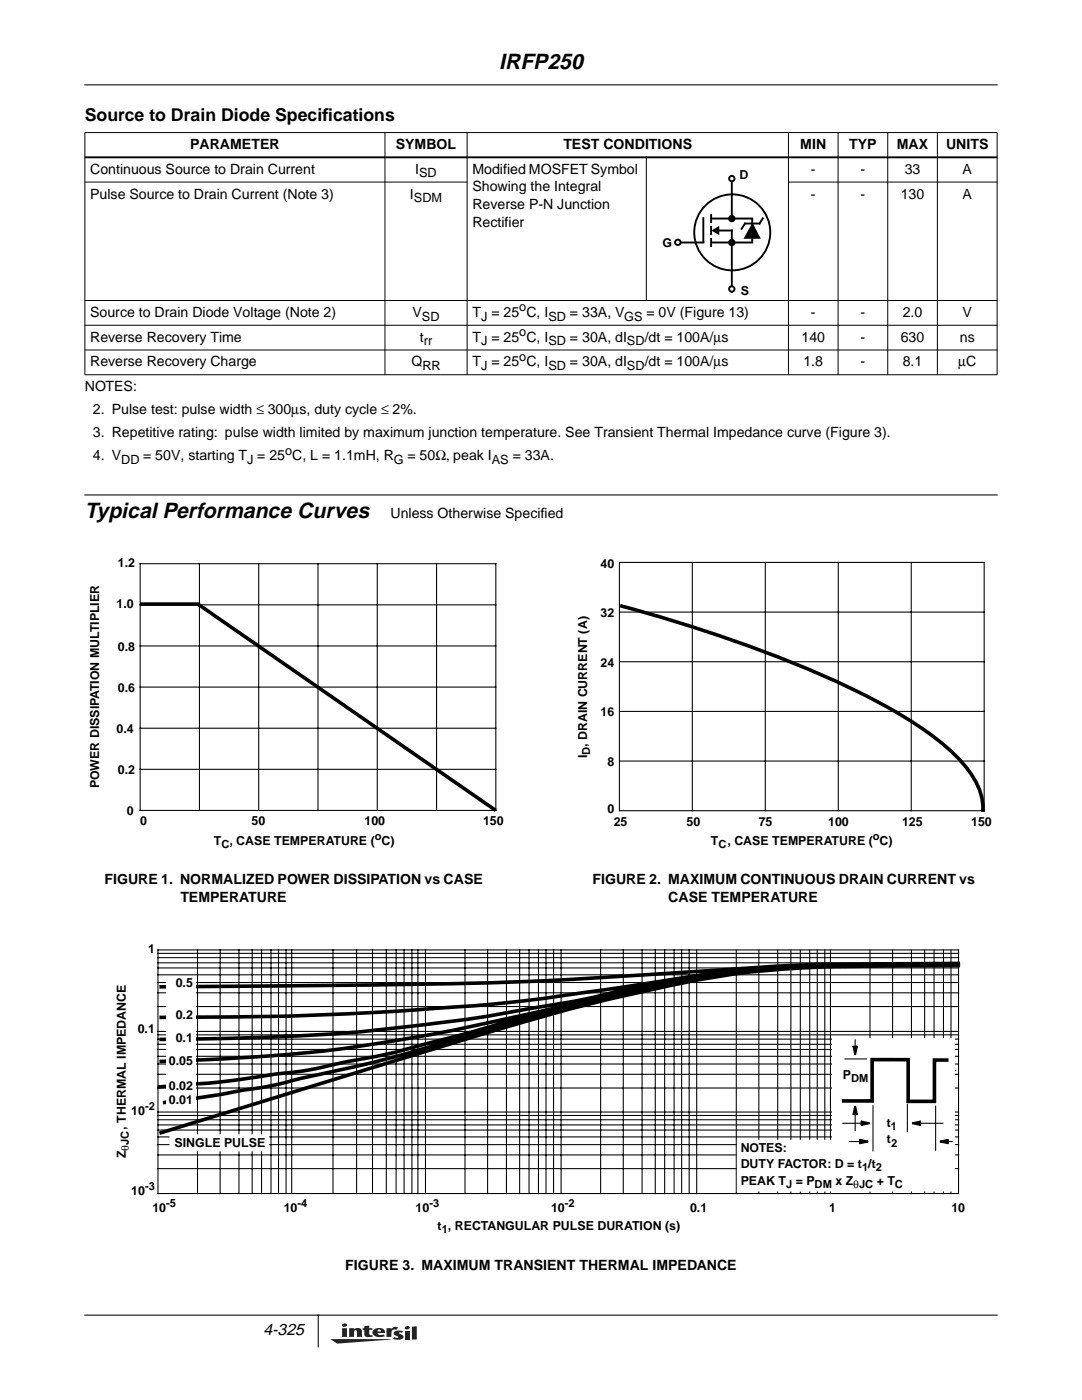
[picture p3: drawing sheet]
<svg xmlns="http://www.w3.org/2000/svg" width="216mm" height="279mm" viewBox="0 0 216 279" stroke-linecap="round" stroke-linejoin="round" font-family="sans-serif">
<path d="M16.9 16.9h182.1M16.9 262.5h182.1M63.5 262.5v6.3" fill="none" stroke="#000" stroke-width=".21"/>
<path d="M65.9 264.1h17.3v4.1h-17.3z" fill-rule="evenodd" fill="#fff"/>
<g fill="#231f20">
<path d="M80.8 264.8a.55 .55 0 0 1 1 .2 .55 .55 0 0 1-.5 .3 .55 .55 0 0 1-.6-.3z"/>
<path d="M65.9 267.2l12.2 .1-10.8 .8z"/>
<path d="M77.1 265.1h1v.2a.93 .93 0 0 1 1.3-.4l-.3 .5a.67 .67 0 0 0-.7 0 .67 .67 0 0 0-.3 .7v.7h-1z"/>
<path d="M69.7 265.1h.9v.2a.96 .96 0 0 1 1.6 .4v1.1h-1v-1.1l-.2-.2-.3 .1-.1 1.2h-.9z"/>
<path d="M72.7 264.7l1-.1v.5h.6v.3h-.6v.9l.3 .2 .3-.1 .1 .3-.6 .1a.87 .87 0 0 1-1.1-.5v-.9h-.3v-.3h.3z"/>
<path d="M80.8 265.6h.9v1.7h-.9z"/>
<path d="M82.2 264.8l1-.1v2.6h-1z"/>
<path d="M78.7 265.8l.6-.2 1.1 .1-.2 .3-.5-.1v.2a.74 .74 0 0 1 .8 .9 1.93 1.93 0 0 1-2.1 .2l.3-.3a.57 .57 0 0 0 .8 0l-.8-.5a.38 .38 0 0 1 0-.6z"/>
<path d="M68.3 265.1v1.7h.9v-1.7zM68.3 264.3l-.1 .2a.5 .5 0 0 0 .6 .3 .5 .5 0 0 0 .4-.5 .64 .64 0 0 0-.9 0z"/>
<path d="M74.5 265.4a.86 .86 0 0 0-.1 .9 .86 .86 0 0 0 .8 .5l1.6-.1-.3-.4-.3 .1a.61 .61 0 0 1-.9-.4h1.5a.93 .93 0 0 0-1.1-1l-.5 .1zM75.5 265.4h.4l.1 .3h-.7z"/>
</g>
<path d="M16.9 98.4h182.1v2.1h-182.1z" fill-rule="evenodd" fill="#fff"/>
<path d="M16.9 98.8h182.1z" fill="#fff" stroke="#000" stroke-width=".21"/>
<g fill="#000" stroke="#000" stroke-width=".2">
<path d="M16.9 36.3h76.3zM16.9 26.5h182.1zM157.3 36.3h41.7zM16.9 60h182.1zM16.9 26.5v48.2zM76.8 26.4v48.4zM93.2 26.4v48.4zM129 31.2v28.8zM157.3 26.4v48.4zM167.2 26.4v48.4zM177.1 26.4v48.4zM187 26.4v48.4z"/>
<path d="M199 26.5v48.2zM16.9 64.9h182.1zM16.9 69.8h182.1zM16.9 74.8h182.1z"/>
</g>
<path d="M16.9 31.4h182.1z" fill="#000" stroke="#000" stroke-width=".38"/>
<path d="M141.1 40.7a7.6 7.6 0 0 1 5-1.9v7.6v-7.6a7.6 7.6 0 0 1 7.3 9.7 7.6 7.6 0 0 1-11.4 4.3 7.6 7.6 0 0 1-.9-12.1z" fill="#fff"/>
<circle cx="146.1" cy="46.4" r="7.6" fill="none" stroke="#000" stroke-width=".38"/>
<g fill="#fff" stroke="#000" stroke-width=".38">
<path d="M146 35.1v8.5z"/>
<path d="M146 46v12.2z"/>
<path d="M134.7 48.4h5.7z"/>
<path d="M141.9 42.9v1.4z"/>
<path d="M142 48.4h8.1z"/>
</g>
<path d="M142.3 46l1-.6v1.2z" fill="none" stroke="#000" stroke-width=".38"/>
<path d="M142.3 46l1-.6v1.2z" fill="#000"/>
<g fill="#fff" stroke="#000" stroke-width=".38">
<path d="M143.5 46h2.5z"/>
<path d="M142.1 43.6h8z"/>
<path d="M150.1 43.8v4.4z"/>
<path d="M148.6 44.6l-.6 1.1z"/>
</g>
<path d="M140.3 43.5v4.7zM141.9 45.3v1.4zM141.9 47.7v1.4zM150.1 44.9l1.4 2.6h-2.8zM148.7 44.6h2.8zM152.2 43.6l-.7 1z" fill="#000" stroke="#000" stroke-width=".38"/>
<path d="M145.6 43.3l.4-.2v.5v-.5a.55 .55 0 0 1 .6 .6 .55 .55 0 0 1-.8 .4 .55 .55 0 0 1-.2-.8zM145.6 48.1l.4-.3v.6v-.6a.55 .55 0 0 1 .6 .7 .55 .55 0 0 1-.8 .4 .55 .55 0 0 1-.2-.8z" fill="#000"/>
<g fill="none" stroke="#000" stroke-width=".38">
<circle cx="146" cy="43.6" r=".54"/>
<circle cx="146" cy="48.4" r=".54"/>
</g>
<path d="M145.7 35.2l.3-.1v.5v-.5a.55 .55 0 0 1 .5 .7 .55 .55 0 0 1-.8 .3 .55 .55 0 0 1 0-.9z" fill="#fff"/>
<circle cx="146" cy="35.6" r=".54" fill="none" stroke="#000" stroke-width=".38"/>
<path d="M145.7 57.2l.3-.1v.6v-.6a.55 .55 0 0 1 .5 .8 .55 .55 0 0 1-.8 .2 .55 .55 0 0 1 0-.9z" fill="#fff"/>
<circle cx="146" cy="57.7" r=".54" fill="none" stroke="#000" stroke-width=".38"/>
<path d="M134.8 48.1l.5-.3v.6v-.6a.55 .55 0 0 1 .5 .7 .55 .55 0 0 1-.7 .4 .55 .55 0 0 1-.3-.8z" fill="#fff"/>
<circle cx="135.3" cy="48.4" r=".54" fill="none" stroke="#000" stroke-width=".38"/>
<g fill="none" stroke="#000" stroke-width=".21">
<path d="M28 112.5h70.9v49.2h-70.9zM39.8 112.5v49.2M51.6 112.5v49.2M63.5 112.5v49.2M75.3 112.5v49.2M87.1 112.5v49.2M123.6 112.3v49.5M123.7 112.2h72.7M138.1 112.3v49.5M152.7 112.3v49.5M167.3 112.3v49.5M181.8 112.3v49.5"/>
<path d="M196.4 112.3v49.5h-72.7M28 120.7h70.9M28 128.9h70.9M28 137.1h70.9M123.7 132.1h72.7M123.7 122.2h72.7M28 145.3h70.9M28 153.5h70.9M123.7 151.9h72.7M123.7 142h72.7M31.5 189.6h159.8v48.6h-159.8zM31.5 190.3h159.8"/>
<path d="M31.5 191.1h159.8M31.5 192.1h159.8M31.5 193.2h159.8M31.5 194.5h159.8M31.5 196.1h159.8M31.5 198.1h159.8M39.4 189.6v48.6M43.9 189.6v48.6M47.7 189.6v48.6M50.3 189.6v48.6M52.2 189.6v48.6M54.1 189.6v48.6"/>
<path d="M55.6 189.6v48.6M57.1 189.6v48.6M58.2 189.6v48.6M66.4 189.6v48.6M71.2 189.6v48.6M74.3 189.6v48.6M77.1 189.6v48.6M79 189.6v48.6M80.6 189.6v48.6M82.2 189.6v48.6M83.4 189.6v48.6M84.9 189.6v48.6"/>
<path d="M92.8 189.6v48.6M97.3 189.6v48.6M101.1 189.6v48.6M103.7 189.6v48.6M105.6 189.6v48.6M107.4 189.6v48.6M108.9 189.6v48.6M110.5 189.6v48.6M112 189.6v48.6M119.8 189.6v48.6M124.4 189.6v48.6M128.1 189.6v48.6"/>
<path d="M130.8 189.6v48.6M132.6 189.6v48.6M134.5 189.6v48.6M136 189.6v48.6M137.5 189.6v48.6M139 189.6v48.6M146.9 189.6v48.6M151.4 189.6v48.6M155.2 189.6v48.6M157.8 189.6v48.6M159.7 189.6v48.6M161.6 189.6v48.6"/>
<path d="M163.1 189.6v48.6M164.6 189.6v48.6M165.7 189.6v48.6M173.6 189.6v48.6M178.1 189.6v48.6M181.9 189.6v48.6M184.5 189.6v48.6M186.4 189.6v48.6M188.3 189.6v48.6M189.8 189.6v48.6M31.5 200.9h159.8M31.5 205.8h159.8"/>
<path d="M31.5 206.5h159.8M31.5 207.4h159.8M31.5 208.4h159.8M31.5 209.4h159.8M31.5 210.8h159.8M31.5 212.3h159.8M31.5 214.4h159.8M31.5 217.1h159.8M31.5 221.9h159.8M31.5 222.6h159.8M31.5 223.5h159.8M31.5 224.5h159.8"/>
<path d="M31.5 225.5h159.8M31.5 226.9h159.8M31.5 228.4h159.8M31.5 230.5h159.8M31.5 233.2h159.8"/>
</g>
<path d="M28.3 120.6h11.2l59.1 40.9M124.1 121a281.7 281.7 0 0 1 45.8 16.4 87.6 87.6 0 0 1 18.9 11.6 23 23 0 0 1 6.6 8.4l.6 2.1 .1 2.2" fill="none" stroke="#000" stroke-width=".72"/>
<path d="M33.9 226.5h19.7v3.2h-19.7z" fill-rule="evenodd" fill="#fff" stroke="#fff" stroke-width=".21"/>
<path d="M184.8 213.7h5.9z" fill="#fff" stroke="#000" stroke-width=".21"/>
<path d="M166.1 207.2h24.5v23.1h-24.5z" fill-rule="evenodd" fill="#fff"/>
<path d="M168.4 219.7h5.6v-8.2h7.2v8.3M188.9 211.6h-2.4v8.2h-5.2" fill="none" stroke="#000" stroke-width=".72"/>
<path d="M168.6 211.3h4.3M170.6 207.5v1.9M170.6 221.8v3.8M171.6 224.2h.8M181.1 220.4v5.4" fill="none" stroke="#000" stroke-width=".21"/>
<path d="M170.3 208.7l.3 .7 .4-.7-.4 1.8zM170.6 220.7l.4 1.8-.4-.7-.3 .7zM171.8 223.8l1.7 .4-1.7 .3 .6-.3z" fill="none" stroke="#000" stroke-width=".38"/>
<path d="M170.3 208.7l.3 .7 .4-.7-.4 1.8zM170.6 220.7l.4 1.8-.4-.7-.3 .7zM171.8 223.8l1.7 .4-1.7 .3 .6-.3z" fill="#000"/>
<path d="M147.1 227.6h43.3v10.1h-43.3z" fill-rule="evenodd" fill="#fff" stroke="#fff" stroke-width=".21"/>
<path d="M168.2 224.2h3.4z" fill="#fff" stroke="#000" stroke-width=".21"/>
<path d="M171.3 227.8h.8" fill="none" stroke="#000" stroke-width=".21"/>
<path d="M171.5 227.5l1.7 .3-1.7 .4 .6-.4z" fill="none" stroke="#000" stroke-width=".38"/>
<path d="M171.5 227.5l1.7 .3-1.7 .4 .6-.4z" fill="#000"/>
<path d="M169.5 227.8h1.8z" fill="#fff" stroke="#000" stroke-width=".21"/>
<path d="M188.6 227.8h.8" fill="none" stroke="#000" stroke-width=".21"/>
<path d="M187.6 227.8l1.7-.3-.7 .3 .7 .4z" fill="none" stroke="#000" stroke-width=".38"/>
<path d="M187.6 227.8l1.7-.3-.7 .3 .7 .4z" fill="#000"/>
<path d="M189.4 227.8h.6z" fill="#fff" stroke="#000" stroke-width=".21"/>
<path d="M183.1 224.2h.8" fill="none" stroke="#000" stroke-width=".21"/>
<path d="M182 224.2l1.7-.4-.6 .4 .6 .3z" fill="none" stroke="#000" stroke-width=".38"/>
<path d="M182 224.2l1.7-.4-.6 .4 .6 .3z" fill="#000"/>
<g fill="#fff" stroke="#000" stroke-width=".21">
<path d="M183.9 224.2h4.2z"/>
<path d="M174.2 220.7v9z"/>
<path d="M186.7 220.8v8.8z"/>
</g>
<path d="M154.8 193.1a228.2 228.2 0 0 0-24.9 3.7l-10.8 2.4-11.9 3-14.5 4.1-5.9 1.6a141.1 141.1 0 0 1-18.3 4.1 85.5 85.5 0 0 1-14.6 2.5 168.6 168.6 0 0 1-20.1 2.2l-2.3 .2M155.5 193l-9.8 1.1a243.5 243.5 0 0 0-31.7 6.3l-16.6 3.7a299.4 299.4 0 0 1-59.8 7.5l-5.8 .2M156.2 193.1a221.1 221.1 0 0 0-37.3 5.8l-4.1 .9-9.3 1.5a394.3 394.3 0 0 1-36.3 4.9l-14.6 .8-22.8 .4M161.4 192.7a170.7 170.7 0 0 0-28.3 3.6l-21.1 5.1-11.3 3.1a569.9 569.9 0 0 1-30.6 8.5l-8.9 2a100.4 100.4 0 0 1-14.7 2.9l-4.4 .8-9.6 1.4M168.5 192.5l-16 .7a230.2 230.2 0 0 0-24.2 3.2l-8.8 1.3a356.5 356.5 0 0 1-37 3.9l-12.2 .7-13.7 .5-24.8 .2M191.6 192.3l-24.7 .1-9.4 .3-45.2 2.9-15.6 .6-26.7 .4-38.2 .3M191.6 192.7l-27.2 .3a161.9 161.9 0 0 0-36.9 5.1 477.5 477.5 0 0 0-39.3 10.7l-56.4 17.4" fill="none" stroke="#000" stroke-width=".72" stroke-linecap="butt"/>
<path d="M33.2 194.7h5.9v26.7h-5.9z" fill-rule="evenodd" fill="#fff"/>
<g font-size="4.3">
<text x="99.6" y="13.8">IRFP250</text>
<text x="16.9" y="103.4">Typical Performance Curves</text>
</g>
<g font-size="3.5">
<text x="16.9" y="24.2">Source to Drain Diode Specif</text>
<text x="64.3" y="24.2">ications</text>
</g>
<text font-size="3.2" x="52.6" y="266.5">4-325</text>
<g font-size="2.8">
<text x="37.9" y="29.7">PARAMETER</text>
<text x="79" y="29.7">SYMBOL</text>
<text x="112.4" y="29.7">TEST CONDITIONS</text>
<text x="159.7" y="29.7">MIN</text>
<text x="169.4" y="29.7">TYP</text>
<text x="179" y="29.7">MAX</text>
<text x="188.8" y="29.7">UNITS</text>
<text x="18" y="34.7">Continuous Source to Drain Current</text>
<text x="82.9" y="34.7">I</text>
<text x="94.3" y="34.7">Modified MOSFET Symbol</text>
<text x="161.8" y="34.7">-</text>
<text x="171.7" y="34.7">-</text>
<text x="180.5" y="34.7">33</text>
<text x="192.1" y="34.7">A</text>
<text x="18" y="39.6">Pulse Source to Drain Current (Note 3)</text>
<text x="81.8" y="39.6">I</text>
<text x="94.3" y="38.2">Showing the Integral</text>
<text x="94.3" y="41.7">Reverse P-N Junction</text>
<text x="161.8" y="39.6">-</text>
<text x="171.7" y="39.6">-</text>
<text x="179.7" y="39.6">130</text>
<text x="192.1" y="39.6">A</text>
<text x="94.3" y="45.3">Rectifier</text>
<text x="18" y="63.3">Source to Drain Diode Voltage (Note 2)</text>
<text x="82.3" y="63.3">V</text>
<text x="94.3" y="63.3">T</text>
<text x="98" y="63.3">= 25 C, I</text>
<text x="113.7" y="63.3">= 33A, V</text>
<text x="129" y="63.3">= 0V (Figure 13)</text>
<text x="161.8" y="63.3">-</text>
<text x="171.7" y="63.3">-</text>
<text x="180.1" y="63.3">2.0</text>
<text x="192.1" y="63.3">V</text>
<text x="18" y="68.2">Reverse Recovery Time</text>
<text x="83.8" y="68.2">t</text>
<text x="94.3" y="68.2">T</text>
<text x="159.9" y="68.2">140</text>
<text x="171.7" y="68.2">-</text>
<text x="179.7" y="68.2">630</text>
<text x="191.5" y="68.2">ns</text>
<text x="18" y="73.1">Reverse Recovery Charge</text>
<text x="82.1" y="73.1">Q</text>
<text x="94.3" y="73.1">T</text>
<text x="160.3" y="73.1">1.8</text>
<text x="171.7" y="73.1">-</text>
<text x="180.1" y="73.1">8.1</text>
<text x="191.2" y="73.1">µC</text>
<text x="16.9" y="78.1">NOTES:</text>
<text x="18.5" y="82.7">2. Pulse test: pulse width ≤ 300µs, duty cycle ≤ 2%.</text>
<text x="18.5" y="87.3">3. Repetitive rating: pulse width limited by maximum junction temperature. See Transient Thermal Impedance curve (Figure 3).</text>
<text x="18.5" y="91.8">4. V</text>
<text x="77.9" y="103.4">Unless Otherwise Specif</text>
<text x="107.9" y="103.4">ied</text>
<text x="20.8" y="176.5">FIGURE 1. NORMALIZED POWER DISSIPATION vs CASE</text>
<text x="118.2" y="176.5">FIGURE 2. MAXIMUM CONTINUOUS DRAIN CURRENT vs</text>
<text x="36" y="180">TEMPERATURE</text>
<text x="133.3" y="180">CASE TEMPERATURE</text>
<text x="68.9" y="253.4">FIGURE 3. MAXIMUM TRANSIENT THERMAL IMPEDANCE</text>
</g>
<g font-size="2.5">
<text x="83.6" y="35.4">SD</text>
<text x="147.6" y="35.7">D</text>
<text x="82.6" y="40.3">SDM</text>
<text x="132.2" y="49.3">G</text>
<text x="147.8" y="58.9">S</text>
<text x="84.2" y="64">SD</text>
<text x="96" y="64">J</text>
<text x="103.6" y="62.1">o</text>
<text x="109.4" y="64">SD</text>
<text x="124.5" y="64">GS</text>
<text x="84.6" y="68.9">rr</text>
<text x="96" y="68.9">J = 25 C, ISD = 30A, dISD/dt = 100A/µs</text>
<text x="103.6" y="67.1">o</text>
<text x="84.3" y="73.8">RR</text>
<text x="96" y="73.8">J = 25 C, ISD = 30A, dISD/dt = 100A/µs</text>
<text x="103.6" y="72">o</text>
<text x="24.2" y="92.5">DD = 50V, starting TJ = 25 C, L = 1.1mH, RG = 50Ω, peak IAS = 33A.</text>
<text x="56.9" y="90.7">o</text>
<text x="23.5" y="113.2">1.2</text>
<text x="119.8" y="113.3">40</text>
<text x="23.2" y="121.4">1.0</text>
<text x="119.8" y="123.2">32</text>
<text x="23.5" y="129.9">0.8</text>
<text x="119.8" y="133.1">24</text>
<text x="23.5" y="138.1">0.6</text>
<text x="119.8" y="143">16</text>
<text x="23.2" y="146.3">0.4</text>
<text x="23.5" y="154.5">0.2</text>
<text x="117.1" y="151.3" transform="rotate(-90 117.1 151.3)">I , DRAIN CURRENT (A)</text>
<text x="121.2" y="152.9">8</text>
<text x="19.8" y="157.2" transform="rotate(-90 19.8 157.2)">POWER DISSIPATION MULTIPLIER</text>
<text x="25.3" y="162.7">0</text>
<text x="27.9" y="164.7">0</text>
<text x="50.2" y="164.7">50</text>
<text x="72.7" y="164.7">100</text>
<text x="96.4" y="164.7">150</text>
<text x="121.2" y="162.2">0</text>
<text x="122.5" y="164.9">25</text>
<text x="137" y="164.9">50</text>
<text x="151.4" y="164.9">75</text>
<text x="165.3" y="164.9">100</text>
<text x="180" y="164.9">125</text>
<text x="193.8" y="164.9">150</text>
<text x="42.7" y="168.6">T</text>
<text x="141.8" y="168.6">T</text>
<text x="29.5" y="190.1">1</text>
<text x="35.1" y="197">0.5</text>
<text x="35.1" y="203.4">0.2</text>
<text x="27.5" y="206.2">0.1</text>
<text x="35.1" y="208">0.1</text>
<text x="33.7" y="212.6">0.05</text>
<text x="168.2" y="215.3">P</text>
<text x="33.7" y="217.4">0.02</text>
<text x="33.7" y="220.2">0.01</text>
<text x="25.1" y="225.5" transform="rotate(-90 25.1 225.5)">, THERMAL IMPEDANCE</text>
<text x="26.2" y="222.5">10</text>
<text x="176.9" y="224.9">t</text>
<text x="25.1" y="231.2" transform="rotate(-90 25.1 231.2)">Z</text>
<text x="34.8" y="229">SINGLE PULSE</text>
<text x="147.8" y="229.9">NOTES:</text>
<text x="147.8" y="233">DUTY FACTOR: D = t</text>
<text x="177" y="228.2">t</text>
<text x="26.2" y="238.4">10</text>
<text x="147.8" y="236.5">PEAK T</text>
<text x="158.8" y="236.5">= P</text>
<text x="166.7" y="236.5">x Z</text>
<text x="174.9" y="236.5">+ T</text>
<text x="30.4" y="241.9">10</text>
<text x="56.6" y="241.9">10</text>
<text x="82.9" y="241.9">10</text>
<text x="87.3" y="245.5">t</text>
<text x="110" y="241.9">10</text>
<text x="137.7" y="241.9">0.1</text>
<text x="165.5" y="241.9">1</text>
<text x="189.8" y="241.9">10</text>
</g>
<g font-size="2.2">
<text x="117.8" y="150.6" transform="rotate(-90 117.8 150.6)">D</text>
<text x="74.8" y="167.6">o</text>
<text x="174.2" y="167.6">o</text>
<text x="44.2" y="169.2">C, CASE TEMPERATURE ( C)</text>
<text x="143.4" y="169.2">C, CASE TEMPERATURE ( C)</text>
<text x="169.9" y="215.9">DM</text>
<text x="28.9" y="221.5">-2</text>
<text x="177.8" y="225.6">1</text>
<text x="25.7" y="229.7" transform="rotate(-90 25.7 229.7)">θJC</text>
<text x="172" y="233.6">1/t2</text>
<text x="177.8" y="228.8">2</text>
<text x="28.9" y="237.4">-3</text>
<text x="156.9" y="237.1">J</text>
<text x="162.5" y="237.1">DM</text>
<text x="170.3" y="237.1">θJC</text>
<text x="178.6" y="237.1">C</text>
<text x="33.2" y="241">-5</text>
<text x="59.4" y="241">-4</text>
<text x="85.7" y="241">-3</text>
<text x="112.7" y="241">-2</text>
<text x="88.1" y="246.1">1, RECTANGULAR PULSE DURATION (s)</text>
</g>
</svg>
